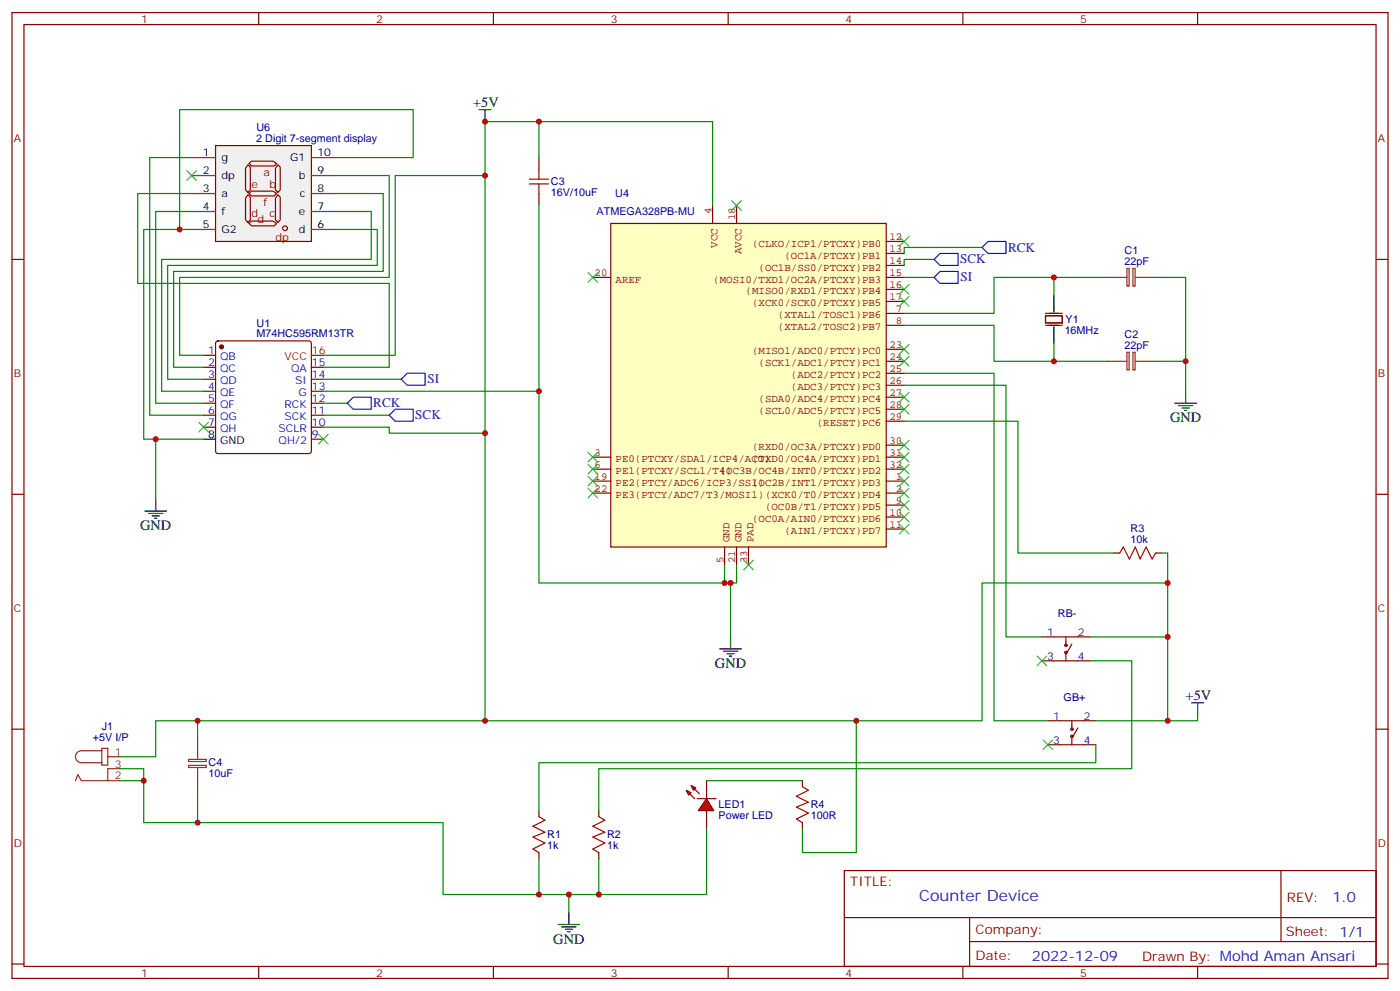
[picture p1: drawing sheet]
<svg xmlns="http://www.w3.org/2000/svg" width="412mm" height="292mm" viewBox="0 0 412 292" stroke-linecap="round" stroke-linejoin="round" font-family="sans-serif">
<g fill="none" stroke="#870000" stroke-width=".35">
<path d="M3.5 3.7h405.4v284.3h-405.4zM7.1 7.2h398.2v277.3h-398.2zM76.2 3.7v3.5M145.3 3.7v3.5M214.5 3.7v3.5M283.6 3.7v3.5M352.8 3.7v3.5M3.5 76.4h3.6M405.3 76.4h3.6M3.5 145.5h3.6M405.3 145.5h3.6M306.9 194.6h14.1"/>
<path d="M306.9 187.5h14.1M314 187.5v2.5M314 192.1v2.5M315.7 189.6l-1.4 2.5M3.5 214.7h3.6M308.7 219.3h14.1M308.7 212.2h14.1M315.7 212.2v2.5M315.7 216.8v2.5M317.5 214.3l-1.4 2.5M405.3 214.7h3.6M248.7 256.3h156.6v28.2h-156.6z"/>
<path d="M377.3 256.3v20.9M248.7 270.1h156.5M285.6 277.2h119.6M285.6 270.1v14.2M3.5 283.8h3.6M76.2 284.5v3.5M145.3 284.5v3.5M214.5 284.5v3.5M283.6 284.5v3.5M352.8 284.5v3.5M405.3 283.8h3.6"/>
<circle cx="314" cy="190" r=".35"/>
<circle cx="314" cy="192.1" r=".35"/>
<circle cx="315.7" cy="216.8" r=".35"/>
<circle cx="315.7" cy="214.7" r=".35"/>
</g>
<path d="M179.9 65.8h81.2v95.2h-81.2z" fill="#ffffc2" stroke="#850000" stroke-width=".35"/>
<g fill="none" stroke="#850000" stroke-width=".35">
<path d="M209.9 60.5v5.3M217 60.5v5.3M261.1 71.1h5.2M261.1 74.6h5.2M261.1 78.1h5.2M174.6 81.7h5.3M261.1 92.3h5.2M261.1 95.8h5.2M261.1 81.7h5.2M261.1 85.2h5.2M261.1 88.7h5.2M261.1 102.8h5.2"/>
<path d="M261.1 106.4h5.2M261.1 109.9h5.2M261.1 113.4h5.2M261.1 116.9h5.2M174.6 134.6h5.3M174.6 138.1h5.3M261.1 134.6h5.2M261.1 138.1h5.2M261.1 131.1h5.2M261.1 120.5h5.2M261.1 124h5.2M174.6 141.6h5.3"/>
<path d="M174.6 145.2h5.3M261.1 141.6h5.2M261.1 145.2h5.2M261.1 148.7h5.2M261.1 152.2h5.2M261.1 155.8h5.2M213.4 161v5.3M217 161v5.3M220.5 161v5.3"/>
</g>
<path d="M158.7 240.4l1.8 1.1-3.5 1.7 3.5 1.8-3.5 1.4 3.5 1.8-3.5 1.7 1.7 1.1M176.4 240.4l1.8 1.1-3.6 1.7 3.6 1.8-3.6 1.4 3.6 1.8-3.6 1.7 1.8 1.1" fill="none" stroke="#a10000" stroke-width=".35"/>
<g fill="none" stroke="#870000" stroke-width=".35">
<path d="M60 104.6h3.5M60 108.1h3.5M60 111.7h3.5M60 115.2h3.5M60 118.7h3.5M63.7 100.6l.5-.2h26.8l.5 .2 .2 .5v31.7l-.2 .5-.5 .2h-26.8l-.5-.2-.2-.5v-31.7zM91.7 108.1h3.5M91.7 111.7h3.5M91.7 115.2h3.5M91.7 118.7h3.5M60 122.2h3.5M60 125.8h3.5"/>
<path d="M91.7 122.2h3.5M91.7 125.8h3.5M91.7 129.3h3.5M158.7 238.7v1.7M176.4 238.7v1.7M158.7 251v1.8M176.4 251v1.8"/>
</g>
<path d="M60 129.3h3.5M351 206.9h3.5M352.8 206.9v3.5M164.4 272.2h6.3M165.5 272.9h4.2M166.5 273.6h2.1M167.2 274.3h.7M167.6 268.6v3.6" fill="none" stroke="#000" stroke-width=".35"/>
<path d="M158.7 252.8v10.5h8.9v5.3M176.4 252.8v10.5h-8.8" fill="none" stroke="#008700" stroke-width=".35"/>
<path d="M305.5 193.1l2.8 2.9M308.3 193.1l-2.8 2.9M307.3 217.8l2.8 2.9M310.1 217.8l-2.8 2.9" fill="none" stroke="#3c3" stroke-width=".35"/>
<circle cx="65.3" cy="102.1" r=".53" fill="#870000" stroke="#870000" stroke-width=".35"/>
<path d="M91.7 104.6h3.5" fill="none" stroke="#f00" stroke-width=".35"/>
<path d="M63.5 42.9h28.2v28.2h-28.2z" fill="#f0f0f0" stroke="#870000" stroke-width=".35"/>
<path d="M73 48.5l.7 .7v6.7l-.7 .7-.7-.7v-6.3zM73 57.3l.7 .7v6.7l-.7 .7-.7-.7v-6.3zM73.4 48.2l.7-.8h6.3l1.1 .8-.7 .7h-6.7zM73.4 57l.7-.7h6.3l1.1 .7-.7 .7h-6.7zM81.8 48.5l.7 .7v6.7l-.7 .7-.7-.7v-6.3zM81.8 57.3l.7 .7v6.7l-.7 .7-.7-.7v-6.3zM73.4 65.8l.7-.7h6.3l1.1 .7-.7 .7h-6.7z" fill="none" stroke="#870000" stroke-width=".35"/>
<circle cx="84" cy="67.2" r=".71" fill="#f0f0f0" stroke="#870000" stroke-width=".35"/>
<g fill="none" stroke="#000" stroke-width=".35">
<path d="M141.1 32.3h3.5M142.9 32.3v3.5M56.4 46.4h7.1M56.4 51.7h7.1M56.4 57h7.1M91.7 46.4h7.1M91.7 51.7h7.1M91.7 57h7.1M56.4 62.3h7.1M56.4 67.6h7.1M91.7 62.3h7.1M91.7 67.6h7.1"/>
<path d="M310.4 87v4.9M310.4 96.1v5M346.1 118.7h6.3M347.1 119.4h4.3M349.2 115.2v3.5M348.2 120.1h2.1M348.9 120.8h.7M42.7 150.5h6.3M43.7 151.2h4.3M44.8 151.9h2.1M45.5 152.6h.7M45.9 146.9v3.6"/>
<path d="M212 191h6.4M213.1 191.7h4.2M214.1 192.4h2.2M214.8 193.1h.7M215.2 187.5v3.5"/>
</g>
<g fill="none" stroke="#008700" stroke-width=".35">
<path d="M158.7 35.8v10.6M56.4 57h-15.8v26.4h74.1v24.7h-19.5M56.4 46.4h-12.3v75.8h15.9M98.8 51.7h15.9v30h-61.8v22.9h7.1M98.8 57h14.1v22.9h-61.7v28.2h8.8M98.8 46.4h22.9v-14.1h-68.8v35.3h3.5M142.9 51.7v75.8h-28.2v-1.7h-19.5M52.9 67.6h-10.6v61.7h3.6M56.4 62.3h-10.5v56.4h14.1M98.8 67.6h12.3v10.5h-61.7v33.6h10.6M98.8 62.3h10.6v14.1h-61.8v38.8h12.4M158.7 60.5v111.1h54.7"/>
<path d="M209.9 60.5v-24.7h-67v15.9h-26.5v52.9h-21.2M275.2 76.4h-8.9v1.7M289.3 72.8h-23v1.8M266.3 95.8h26.5v10.6h17.6M266.3 81.7h8.9M310.4 81.7h-17.6v10.6h-26.5M326.3 81.7h-15.9v5.3M340.4 81.7h8.8v33.5M95.2 111.7h23M95.2 118.7h7.1M95.2 115.2h63.5M266.3 109.9h26.5v102.3h15.9"/>
<path d="M266.3 113.4h30v74.1h10.6M310.4 101.1v5.3h15.9M340.4 106.4h8.8M60 129.3h-14.1v17.6M95.2 122.2h19.5M266.3 124h33.6v38.8h28.2M213.4 166.3v5.3h3.6v-5.3M215.2 171.6v15.9M342.2 162.8h1.8v24.7M321 187.5h23v24.7h-21.2M352.8 210.4v1.8h-8.8M35.3 226.3h7v3.5h-7"/>
</g>
<path d="M55 50.3l2.9 2.8M57.9 50.3l-2.9 2.8M58.6 124.4l2.8 2.8M61.4 124.4l-2.8 2.8M93.8 127.9l2.9 2.8M96.7 127.9l-2.9 2.8" fill="none" stroke="#3c3" stroke-width=".35"/>
<path d="M158.7 46.4v3.5M158.7 57v3.5M308 93h4.9v2.1h-4.9zM308 92.3h4.9M308 95.8h4.9M328.1 162.8h1.7M340.4 162.8h1.8" fill="none" stroke="#870000" stroke-width=".35"/>
<g fill="none" stroke="#8c2424" stroke-width=".35">
<path d="M332 79h.6v5.2h-.6zM333.7 79h.7v5.2h-.7zM326.3 81.7h5.7M334.4 81.7h6M326.3 106.4h5.7M332 103.7h.6v5.2h-.6zM333.7 103.7h.7v5.2h-.7zM334.4 106.4h6M22.2 229.8l.7-1.7 1.1 1.7h11.3M30 221h-6a1.76 1.76 0 0 0-1.8 1.8 1.76 1.76 0 0 0 1.8 1.7h6M30 220.3h1.7v4.9h-1.7zM31.7 222.8h3.6"/>
<path d="M35.3 226.3h-3.6v3.5"/>
</g>
<path d="M155.9 54.2h5.7M155.9 52.7h5.7M158.7 49.9v2.8M158.7 54.2v2.8M329.8 162.8l1.1-1.8 1.8 3.6 1.7-3.6 1.4 3.6 1.8-3.6 1.8 3.6 1-1.8" fill="none" stroke="#a10000" stroke-width=".35"/>
<path d="M275.2 76.4l1.7-1.8h5.3v3.5h-5.3zM289.3 72.8l1.7-1.7h5.3v3.5h-5.3zM275.2 81.7l1.7-1.8h5.3v3.5h-5.3zM102.3 118.7l1.8-1.8h5.3v3.6h-5.3zM118.2 111.7l1.7-1.8h5.3v3.5h-5.3zM116.4 120.5h5.3v3.5h-5.3l-1.7-1.8z" fill="none" stroke="#00f" stroke-width=".35"/>
<g fill="#f00" stroke="#870000" stroke-width=".35">
<path d="M208.1 235.1l2.2 3.6h-4.6z"/>
<path d="M205.3 235.1h5.7z"/>
</g>
<g fill="#870000" stroke="#870000" stroke-width=".35">
<path d="M203.2 233.7l1.4 1.4z"/>
<path d="M204.6 232.3l1.4 1.4z"/>
</g>
<g fill="#f00" stroke="#870000" stroke-width=".35">
<path d="M202.1 232.7l1.5 .7-.8 .7z"/>
<path d="M203.6 231.2l1.4 .8-.7 .7z"/>
</g>
<path d="M208.1 229.8v5.3M208.1 238.7v5.2M236.4 229.8v1.8M236.4 242.2v1.7" fill="none" stroke="#870000" stroke-width=".35"/>
<path d="M236.4 231.6l1.7 1.1-3.5 1.7 3.5 1.8-3.5 1.4 3.5 1.8-3.5 1.7 1.8 1.1" fill="none" stroke="#a10000" stroke-width=".35"/>
<path d="M142.9 127.5v84.7h-84.7M344 171.6h-54.7v40.6h-146.4M321 194.6h12.4v31.7h-157v12.4M58.2 217.5v-5.3h-12.3v10.6h-10.6M252.2 212.2v38.8h-15.8v-7.1M322.8 219.3v5.2h-164.1v14.2M42.3 229.8v12.4h15.9v-10.6M208.1 229.8h28.3M58.2 242.2h72.3v21.1h28.2M208.1 243.9v19.4h-31.7" fill="none" stroke="#008700" stroke-width=".35"/>
<g fill="none" stroke="#3c3" stroke-width=".35">
<path d="M215.5 59.1l2.9 2.8M218.4 59.1l-2.9 2.8M264.9 69.7l2.9 2.8M267.8 69.7l-2.9 2.8M173.2 80.3l2.8 2.8M176 80.3l-2.8 2.8M264.9 83.8l2.9 2.8M264.9 87.3l2.9 2.8M267.8 83.8l-2.9 2.8M267.8 87.3l-2.9 2.8M264.9 101.4l2.9 2.8M264.9 105l2.9 2.8"/>
<path d="M264.9 115.5l2.9 2.9M264.9 119.1l2.9 2.8M267.8 101.4l-2.9 2.8M267.8 105l-2.9 2.8M267.8 115.5l-2.9 2.9M267.8 119.1l-2.9 2.8M173.2 136.7l2.8 2.8M173.2 133.2l2.8 2.8M176 136.7l-2.8 2.8M176 133.2l-2.8 2.8M264.9 129.6l2.9 2.9M264.9 133.2l2.9 2.8"/>
<path d="M264.9 136.7l2.9 2.8M267.8 129.6l-2.9 2.9M267.8 133.2l-2.9 2.8M267.8 136.7l-2.9 2.8M173.2 143.8l2.8 2.8M173.2 140.2l2.8 2.9M176 143.8l-2.8 2.8M176 140.2l-2.8 2.9M264.9 140.2l2.9 2.9M264.9 143.8l2.9 2.8M264.9 147.3l2.9 2.8M264.9 150.8l2.9 2.8"/>
<path d="M264.9 154.3l2.9 2.9M267.8 140.2l-2.9 2.9M267.8 143.8l-2.9 2.8M267.8 147.3l-2.9 2.8M267.8 150.8l-2.9 2.8M267.8 154.3l-2.9 2.9M219.1 164.9l2.8 2.8M221.9 164.9l-2.8 2.8"/>
</g>
<path d="M58.2 217.5v6M55.6 223.6h5.1v.6h-5.1zM55.6 225.3h5.1v.7h-5.1zM58.2 226v5.6" fill="none" stroke="#8c2424" stroke-width=".35"/>
<g fill="#c00">
<circle cx="167.6" cy="263.3" r=".88"/>
<circle cx="344" cy="212.2" r=".88"/>
<circle cx="215.2" cy="171.6" r=".88"/>
<circle cx="310.4" cy="106.4" r=".88"/>
<circle cx="310.4" cy="81.7" r=".88"/>
<circle cx="349.3" cy="106.4" r=".88"/>
<circle cx="344" cy="187.5" r=".88"/>
<circle cx="142.9" cy="35.8" r=".88"/>
<circle cx="158.8" cy="35.8" r=".88"/>
<circle cx="213.4" cy="171.6" r=".88"/>
<circle cx="158.8" cy="115.2" r=".88"/>
<circle cx="142.9" cy="51.7" r=".88"/>
<circle cx="45.9" cy="129.3" r=".88"/>
<circle cx="52.9" cy="67.6" r=".88"/>
<circle cx="176.4" cy="263.3" r=".88"/>
<circle cx="42.3" cy="229.8" r=".88"/>
<circle cx="158.8" cy="263.3" r=".88"/>
<circle cx="58.2" cy="242.2" r=".88"/>
<circle cx="142.9" cy="127.5" r=".88"/>
<circle cx="58.2" cy="212.2" r=".88"/>
<circle cx="344" cy="171.6" r=".88"/>
<circle cx="142.9" cy="212.2" r=".88"/>
<circle cx="252.2" cy="212.2" r=".88"/>
</g>
<text font-size="4.6" fill="#00f" x="270.8" y="265.3">Counter Device</text>
<g font-size="4.2">
<text x="139.3" y="31.6">+5V</text>
<text x="344.7" y="124.4">GND</text>
<text x="41.3" y="156.1">GND</text>
<text x="210.6" y="196.7">GND</text>
<text x="349.2" y="206.2">+5V</text>
<text x="163" y="277.8">GND</text>
</g>
<g font-size="4.2" fill="#00f">
<text x="392.5" y="265.6">1.0</text>
<text x="304" y="282.9">2022-12-09</text>
</g>
<g font-size="3.9" fill="#00f">
<text x="282.8" y="77.6">SCK</text>
<text x="296.9" y="74">RCK</text>
<text x="282.9" y="82.9">SI</text>
<text x="125.9" y="112.8">SI</text>
<text x="110" y="119.9">RCK</text>
<text x="122.3" y="123.4">SCK</text>
</g>
<g font-size="3.9" fill="#800">
<text x="250.5" y="260.9">TITLE:</text>
<text x="379.1" y="265.6">REV:</text>
<text x="287.4" y="275.1">Company:</text>
<text x="378.7" y="275.7">Sheet: 1/1</text>
<text x="287.4" y="282.8">Date:</text>
<text x="336.4" y="282.8">Drawn By: Mohd Aman Ansari</text>
</g>
<g font-size="3.2" fill="#800">
<text x="41.6" y="6.7">1</text>
<text x="110.8" y="6.7">2</text>
<text x="179.9" y="6.7">3</text>
<text x="249.1" y="6.7">4</text>
<text x="318.2" y="6.7">5</text>
<text x="4.1" y="41.8">A</text>
<text x="405.9" y="41.8">A</text>
<text x="77.6" y="51.7">a</text>
<text x="74.1" y="55.2">e</text>
<text x="79.4" y="55.2">b</text>
<text x="74.1" y="64">d</text>
<text x="75.8" y="65.8">d</text>
<text x="77.6" y="60.5">f</text>
<text x="79.4" y="64">c</text>
<text x="81.1" y="71.1">dp</text>
<text x="4.1" y="110.9">B</text>
<text x="405.9" y="110.9">B</text>
<text x="4.1" y="180.1">C</text>
<text x="405.9" y="180.1">C</text>
<text x="4.1" y="249.2">D</text>
<text x="405.9" y="249.2">D</text>
<text x="41.6" y="287.5">1</text>
<text x="110.8" y="287.5">2</text>
<text x="179.9" y="287.5">3</text>
<text x="249.1" y="287.5">4</text>
<text x="318.2" y="287.5">5</text>
</g>
<g font-size="3.2" fill="#000080">
<text x="75.5" y="41.8">2 Digit 7-segment display</text>
<text x="75.5" y="38.6">U6</text>
<text x="162.3" y="57.8">16V/10uF</text>
<text x="162.3" y="54.6">C3</text>
<text x="181.3" y="58.1">U4</text>
<text x="175.8" y="63.4">ATMEGA328PB-MU</text>
<text x="331.3" y="78">22pF</text>
<text x="331.3" y="74.7">C1</text>
<text x="313.9" y="95.1">Y1</text>
<text x="75.6" y="99.3">M74HC595RM13TR</text>
<text x="75.6" y="96.1">U1</text>
<text x="313.6" y="98.4">16MHz</text>
<text x="331.3" y="99.4">C2</text>
<text x="331.3" y="102.7">22pF</text>
<text x="333" y="160">10k</text>
<text x="333" y="156.8">R3</text>
<text x="311.7" y="181.6">RB-</text>
<text x="313.3" y="206.3">GB+</text>
<text x="30" y="215">J1</text>
<text x="27.4" y="218.2">+5V I/P</text>
<text x="61.5" y="225.6">C4</text>
<text x="61.5" y="228.8">10uF</text>
<text x="211.7" y="237.9">LED1</text>
<text x="238.8" y="237.9">R4</text>
<text x="211.7" y="241.1">Power LED</text>
<text x="238.8" y="241.1">100R</text>
<text x="161.2" y="249.9">1k</text>
<text x="161.2" y="246.8">R1</text>
<text x="178.9" y="249.9">1k</text>
<text x="178.9" y="246.8">R2</text>
</g>
<g font-size="3.2">
<text x="59.7" y="46">1</text>
<text x="65.3" y="47.4">g</text>
<text x="85.5" y="47.4">G1</text>
<text x="93.5" y="46">10</text>
<text x="59.7" y="51.3">2</text>
<text x="65.3" y="52.7">dp</text>
<text x="88" y="52.7">b</text>
<text x="93.5" y="51.3">9</text>
<text x="59.7" y="56.6">3</text>
<text x="65.3" y="58">a</text>
<text x="88.3" y="58">c</text>
<text x="93.5" y="56.6">8</text>
<text x="59.7" y="61.9">4</text>
<text x="65.3" y="63.3">f</text>
<text x="88.1" y="63.3">e</text>
<text x="93.5" y="61.9">7</text>
<text x="59.7" y="67.2">5</text>
<text x="65.3" y="68.6">G2</text>
<text x="88" y="68.6">d</text>
<text x="93.5" y="67.2">6</text>
<text x="61.3" y="128.9">8</text>
<text x="64.8" y="130.7">GND</text>
</g>
<g font-size="3.2" fill="#840000">
<text x="209.5" y="62.9" transform="rotate(-90 209.5 62.9)">4</text>
<text x="216.6" y="64.8" transform="rotate(-90 216.6 64.8)">18</text>
<text x="262" y="70.7">12</text>
<text x="211.4" y="72.9" transform="rotate(-90 211.4 72.9)">VCC</text>
<text x="218.5" y="74.8" transform="rotate(-90 218.5 74.8)">AVCC</text>
<text x="221.5" y="72.6">(CLKO/ICP1/PTCXY)PB0</text>
<text x="231.1" y="76.1">(OC1A/PTCXY)PB1</text>
<text x="262" y="74.3">13</text>
<text x="262" y="77.8">14</text>
<text x="175.2" y="81.3">20</text>
<text x="181.3" y="83.2">AREF</text>
<text x="210.1" y="83.2">(MOSI0/TXD1/OC2A/PTCXY)PB3</text>
<text x="223.4" y="79.6">(OC1B/SS0/PTCXY)PB2</text>
<text x="262" y="81.3">15</text>
<text x="219.6" y="86.7">(MISO0/RXD1/PTCXY)PB4</text>
<text x="262" y="84.8">16</text>
<text x="262" y="88.4">17</text>
<text x="221.5" y="90.2">(XCK0/SCK0/PTCXY)PB5</text>
<text x="229.2" y="93.8">(XTAL1/TOSC1)PB6</text>
<text x="263.9" y="91.9">7</text>
<text x="263.9" y="95.4">8</text>
<text x="229.2" y="97.3">(XTAL2/TOSC2)PB7</text>
<text x="221.5" y="104.3">(MISO1/ADC0/PTCY)PC0</text>
<text x="223.4" y="107.9">(SCK1/ADC1/PTCY)PC1</text>
<text x="262" y="102.5">23</text>
<text x="262" y="106">24</text>
<text x="233" y="111.4">(ADC2/PTCY)PC2</text>
<text x="262" y="109.5">25</text>
<text x="262" y="113.1">26</text>
<text x="223.4" y="118.4">(SDA0/ADC4/PTCY)PC4</text>
<text x="233" y="114.9">(ADC3/PTCY)PC3</text>
<text x="262" y="116.6">27</text>
<text x="223.4" y="122">(SCL0/ADC5/PTCY)PC5</text>
<text x="240.6" y="125.5">(RESET)PC6</text>
<text x="262" y="120.1">28</text>
<text x="262" y="123.6">29</text>
<text x="262" y="130.7">30</text>
<text x="175.2" y="134.2">3</text>
<text x="175.2" y="137.8">6</text>
<text x="181.3" y="136.1">PE0(PTCXY/SDA1/ICP4/ACO)</text>
<text x="221.5" y="132.6">(RXD0/OC3A/PTCXY)PD0</text>
<text x="221.5" y="136.1">(TXD0/OC4A/PTCXY)PD1</text>
<text x="262" y="134.2">31</text>
<text x="262" y="137.8">32</text>
<text x="175.2" y="141.3">19</text>
<text x="181.3" y="139.6">PE1(PTCXY/SCL1/T4)</text>
<text x="181.3" y="143.1">PE2(PTCY/ADC6/ICP3/SS1)</text>
<text x="212" y="139.6">(OC3B/OC4B/INT0/PTCXY)PD2</text>
<text x="221.5" y="143.1">(OC2B/INT1/PTCXY)PD3</text>
<text x="263.9" y="141.3">1</text>
<text x="175.2" y="144.8">22</text>
<text x="181.3" y="146.7">PE3(PTCY/ADC7/T3/MOSI1)(XCK0/T0/PTCXY)PD4</text>
<text x="263.9" y="144.8">2</text>
<text x="263.9" y="148.3">9</text>
<text x="221.5" y="153.7">(OC0A/AIN0/PTCXY)PD6</text>
<text x="225.4" y="150.2">(OC0B/T1/PTCXY)PD5</text>
<text x="262" y="151.9">10</text>
<text x="262" y="155.4">11</text>
<text x="214.9" y="159.6" transform="rotate(-90 214.9 159.6)">GND</text>
<text x="218.5" y="159.6" transform="rotate(-90 218.5 159.6)">GND</text>
<text x="222" y="159.6" transform="rotate(-90 222 159.6)">PAD</text>
<text x="231.1" y="157.3">(AIN1/PTCXY)PD7</text>
<text x="213.1" y="165.8" transform="rotate(-90 213.1 165.8)">5</text>
<text x="216.6" y="165.8" transform="rotate(-90 216.6 165.8)">21</text>
<text x="220.1" y="165.8" transform="rotate(-90 220.1 165.8)">33</text>
</g>
<g font-size="3.2" fill="#00f">
<text x="61.3" y="104.2">1</text>
<text x="61.3" y="107.8">2</text>
<text x="64.8" y="106">QB</text>
<text x="91.9" y="107.8">15</text>
<text x="61.3" y="111.3">3</text>
<text x="64.8" y="109.5">QC</text>
<text x="64.8" y="113.1">QD</text>
<text x="85.7" y="109.5">QA</text>
<text x="86.9" y="113.1">SI</text>
<text x="91.9" y="111.3">14</text>
<text x="61.3" y="114.8">4</text>
<text x="61.3" y="118.4">5</text>
<text x="64.8" y="116.6">QE</text>
<text x="88" y="116.6">G</text>
<text x="91.9" y="118.4">12</text>
<text x="91.9" y="114.8">13</text>
<text x="61.3" y="121.9">6</text>
<text x="61.3" y="125.4">7</text>
<text x="64.8" y="120.1">QF</text>
<text x="64.8" y="123.6">QG</text>
<text x="83.8" y="120.1">RCK</text>
<text x="83.8" y="123.6">SCK</text>
<text x="91.9" y="125.4">10</text>
<text x="91.9" y="121.9">11</text>
<text x="64.8" y="127.2">QH</text>
<text x="82.1" y="127.2">SCLR</text>
<text x="82.1" y="130.7">QH/2</text>
<text x="91.9" y="128.9">9</text>
<text x="308.4" y="187.1">1</text>
<text x="317.5" y="187.1">2</text>
<text x="308.4" y="194.2">3</text>
<text x="317.5" y="194.2">4</text>
<text x="310.2" y="211.8">1</text>
<text x="319.3" y="211.8">2</text>
<text x="310.2" y="218.9">3</text>
<text x="319.3" y="218.9">4</text>
</g>
<g font-size="3.2" fill="#f00">
<text x="83.8" y="106">VCC</text>
<text x="91.9" y="104.2">16</text>
</g>
<g font-size="3.2" fill="#8d2323">
<text x="33.9" y="222.4">1</text>
<text x="33.9" y="226">3</text>
<text x="33.9" y="229.5">2</text>
</g>
</svg>
